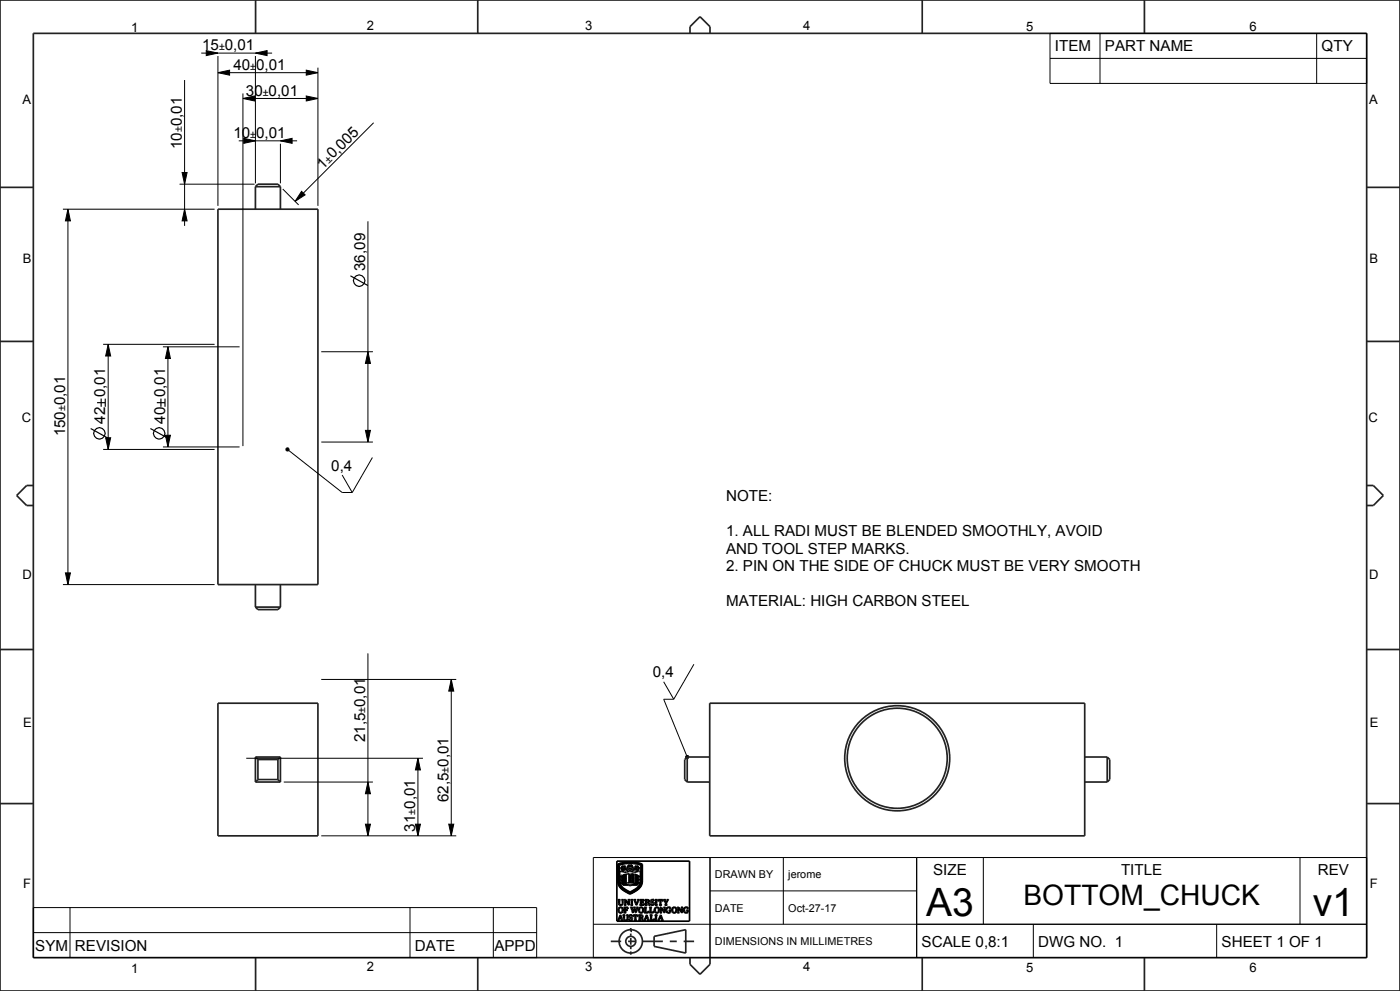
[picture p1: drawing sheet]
<svg xmlns="http://www.w3.org/2000/svg" width="420mm" height="297mm" viewBox="0 0 420 297" stroke-linecap="round" stroke-linejoin="round" font-family="sans-serif">
<g fill="none" stroke="#000" stroke-width=".51">
<path d="M185.1 258.1h21.8v18h-21.8zM185.3 259l1.5-.5 1.8-.2 2.2 .2 1.9 .5-.1 5.6-.3 1-.9 .9-2.4 1.4-1.8-.9-1.1-1-.7-1.6zM185.4 259.1l1.7-.5 2.1-.2 2 .2 1.4 .5v5.4l-.4 1.1-.9 .9-2.3 1.3-1.8-1-1.1-.9-.6-1.6zM185.6 259.2l1.5-.5 1.7-.1 2 .1 1.7 .5-.2 5.8-.8 1.2-1.9 1.2a1.1 1.1 0 0 1-1.6-.2l-1.6-1.1-.7-1.2zM185.8 259.3l1.4-.4 1.8-.1 1.8 .1 1.5 .4-.2 5.7-.9 1.2-2.1 1.3-2.2-1.3-1-1.2zM186.6 259.5l.4 .4 .5-.4-.2 .7 .3 .6-.5-.2-.6 .3 .2-.5-.5-.2 .5-.2zM186.7 259.6l.1 .4zM187.3 259.7l.1-.1-.2 .3zM188.4 259.2l.5 .1 .1 .4 .2-.4 .4-.1-.1 .6 .6 .2-.3 .3h-.5l-.3 .7-.3-.7-.7-.3 .6-.2zM188.6 259.4l.3 .3zM189.2 259.4h.3l-.3 .3zM189.5 259.9l.5 .1z"/>
<path d="M190.6 259.6l.3 .3zM191 259.9l-.5-.4v.4l.2 .3-.3 .6 .6-.2 .2 .3h.4l-.3-.5M191 259.9h.1M191 259.9l.4-.4v.6l.5 .1-.6 .2M191.4 259.6l-.2 .4zM185.4 269.6h.7l-.2 .2v1.1l.4 .3 .4-.3v-1l-.2-.3h.6l-.2 .2-.2 1.3-.5 .2-.5-.2-.1-1.3zM185.8 273.2h.1M185.9 272.1l.4-.1 .3 .3 .1 .8-.3 .4-.6-.3zM185.9 261.2l1.8 .2 1.4-.2 1.2 .2 1.8-.2v3.2l-.5 1.1-.9 .9-1.7 .9-1.9-1.1-.7-.7-.4-.9zM186.1 274.5v.1a.3 .3 0 0 1 .2 .3 .3 .3 0 0 1-.4 .3zM186.1 274.2l.9 1.6h-.8l.3-.1-.2-.5h-.5l-.2 .5 .2 .1h-.5zM186.3 260.2h.1"/>
<path d="M186.3 260.2l.3-.1zM186.3 264.5h.2zM186.3 262.6l.2 .1zM186.3 263.3l.4 .3-.2 .3-.3-.3zM186.3 262.4l.4 .2-.3 .4-.2-.3zM186.3 264.2l.4 .2-.3 .4-.2-.3zM186.7 260.6l.1-.1-.2 .3zM186.8 262.2h.2l-.1 2.9 2.1 .2 2.2-.2v-2.6l-.1 2.5-.1-2.8h.3v2.1a.68 .68 0 0 1-.1 .9 .68 .68 0 0 1-.9 0l-1.3 .2-2.2-.2zM186.8 274.2h.7l-.2 .2v1l.5 .4 .4-.4v-.9l-.3-.3h.6l-.2 .2-.2 1.3-.5 .2-.4-.2-.1-1.3zM186.9 260.5l.4-.3-.1 .2zM187.1 260.6h.1M187.1 271.9h1.3v.5l-.4-.4a.34 .34 0 0 0-.5 .3 .34 .34 0 0 0 .4 .4l.2-.3v.7l-.5-.3v.6l.2 .2h-.7l.2-.3v-1.2z"/>
<path d="M187.2 262.1l-.1 2.7zM187.3 269.6h.4l.9 1.3v-1l-.2-.3h.6l-.3 .3v1.4l-1.1-1.4v1.1l.3 .3h-.6l.2-.3v-1.1zM187.3 262l1.6 .1v.1l-.3-.1 .3 .2v.2l-.3-.1 .3 .2v.2l-.3-.1 .3 .3h-.3l.3 .3-.3-.1 .3 .2v.2l-.3-.1 .3 .2-.3 .1 .3 .3h-.3l.3 .1v.2l-.3-.1 .3 .4h-1.6zM187.4 264.1l.3 .1M187.4 264.1l.1 .1M187.4 262.8h.5zM187.4 264.4h.5zM187.4 263.9h.5zM187.4 262.5h.5zM187.4 263.6h.5zM187.4 263.1h.5zM187.4 262.2h.5z"/>
<path d="M187.5 264.2h.1M187.5 263.4h.3M187.5 260.2l.9 .8-.7-.3zM187.7 264.2h-.2M187.7 264.2h.2h-.4M187.8 263.3l-.3 .1M187.8 263.3h.1M187.8 263.3v.1M188.1 260l.4-.1zM188.7 263.5h.1M188.8 260.2l.5 .1-.4 .1zM188.8 274.3l.9-.1v.4l-.4-.3-.4 .2 .8 .7-.3 .6-.8 .1v-.5l.5 .4 .5-.3-.9-.6z"/>
<path d="M189.1 262.1l1.7-.1v2.6l-1.7 .1zM189.2 269.6h.7l-.2 .2v1.2l.2 .3h-.7l.2-.3v-1.2zM189.4 263l.9 .1zM189.4 262.2l.9 .1zM189.4 263.5l.9 .2zM189.4 262.7l.9 .1zM189.4 262.7h.1M189.4 263.8l.9 .1zM189.4 264l.9 .2zM189.4 263.8h.1M189.4 263.2l.8 .2M189.4 263.2v.1"/>
<path d="M189.4 262.4l.9 .2zM189.4 263.3l.9 .1M189.4 264.3l.9 .2zM190 274.2h1.3v.5l-.5-.4v1.4l.2 .1h-.8l.3-.1v-1.4l-.6 .4zM190.1 269.6h.7l-.2 .2 .4 1.2 .4-1.1-.2-.3h.6l-.8 1.7zM190.2 262.6h.1M190.2 264.4h.1M190.2 263.4h.1M190.3 272.5l-.5 1.1-.7-1.7h.7l-.2 .2 .3 1.1 .4-.9-.3-.4h.7l-.2 .2 .3 1.1 .1-.4M190.3 272.5h.1M190.3 272.5l.5 1.1 .7-1.7h-.6l.2 .2-.1 .6M190.4 260.2h.1l-.1 .4-.7 .4z"/>
<path d="M190.8 260.2l.3 .3zM190.8 260.2h.1M190.9 271.3h.1M190.9 262.1l.1 2.7zM190.9 260.1l.3 .3zM190.9 272.8h.1M191.1 265h.1M191.2 260.5l.3 .3zM191.3 260.4h.1M191.4 263.5l.4-.1a.25 .25 0 0 1 .1 .3 .25 .25 0 0 1-.3 .1l.1-.2zM191.4 264.4l.4-.1v.5h-.2l.1-.2zM191.4 262.6l.4-.2v.6h-.2l.1-.3z"/>
<path d="M191.4 260.1l.4 .1zM191.5 274.2l1.3 .2v.4l-.4 .2 .3 .2 .4 .7-.4-.1-.2-.6-.3-.1h-.2v.6l.3 .1h-.8l.3-.1v-1.3zM191.8 262.4h.1M191.9 269.6h1.3v.5l-.5-.4a.32 .32 0 0 0-.3 .3 .32 .32 0 0 0 .2 .4l.3-.3v.6l-.2-.2h-.3a.44 .44 0 0 0 .1 .5 .44 .44 0 0 0 .5 .1l.3-.3v.5h-1.4l.3-.5-.1-1zM192 272.1l.5-.1 .3 .3v.8l-.3 .4-.6-.4zM192 274.3l.5 .1v.5l-.5 .1zM193.3 271.9h.7l-.3 .2v1.4l.6-.1 .3-.4v.6h-1.4l.3-.2v-1.3zM193.7 271.1l-.2 .2h.7l-.2-.2M193.7 271.1v-1.3l-.2-.2 1 .1 .3 .4-.4 .3 .3 .2 .3 .7-.4-.1-.3-.7h-.4v.6M193.7 271.1h.1M193.9 269.7l.6 .1-.1 .5-.5 .1zM193.9 271.1h.1"/>
<path d="M194 274.5v.3a.24 .24 0 0 1 .1 .4 .24 .24 0 0 1-.4-.1zM194 274.2l.9 1.6h-.8l.2-.1-.1-.5h-.5l-.2 .5 .2 .1h-.5zM194.8 271.9h.7l-.2 .2v1.4l.5-.1 .3-.4a.5 .5 0 0 1-.2 .6 .5 .5 0 0 1-.6 0h-.5l.2-.4v-1.1zM194.9 274.2h.8l-.2 .2v1.4l.5-.1 .2-.4 .1 .5h-1.3l.2-.1v-1.3zM195.3 269.8l.9-.2v.5l-.4-.4-.4 .2 .8 .7-.2 .6-.8 .1v-.5l.5 .4 .4-.3-.9-.6zM196.4 274.2h.8l-.3 .2v1.3l.3 .1h-.8l.3-.1v-1.3zM196.5 269.6h.7l-.2 .2v1.2l.2 .3h-.7l.3-.2v-1.2zM196.8 272.1l.4-.1 .3 .3v.7l-.2 .5h-.4l-.3-.3zM197.5 269.6h.8a.4 .4 0 0 1 .5 .1 .4 .4 0 0 1 .1 .4l-.6-.4v1.4l.2 .2h-.7l.2-.2v-1.4l-.5 .4zM198 271.9a1.64 1.64 0 0 1 1.2 1.2l.1 .1v-1l-.3-.3h.7l-.3 .3v1.4l-1.1-1.4v1.1l.3 .3h-.6l.2-.5v-1zM198.1 274.5l.3 .7h-.5zM198.2 274.2l.8 1.6h-.7l.2-.1-.1-.5h-.5l-.2 .5 .2 .1h-.5z"/>
<path d="M199 269.6h.7l-.2 .2 .1 .3a.27 .27 0 0 0 .4 .2 .27 .27 0 0 0 .2-.4l-.2-.3h.6l-.7 1v.5l.3 .2h-.8l.3-.2v-.5zM200 272.1l1.1-.2v.5l-.4-.4-.4 .1-.3 .7 .2 .5 .4 .2 .3-.1v-.5l-.2-.1h.6l-.2 .7-.6 .1-.6-.3-.2-.6zM202 272.1l.4-.1 .3 .3 .1 .8-.4 .4-.6-.3zM203.2 271.9a1.51 1.51 0 0 1 1.3 1.2l.1-.9-.3-.3h.6l-.2 .3v1.4l-1.2-1.4 .1 1.1 .2 .3h-.6l.2-.7v-.8zM205.3 272.1l1.1-.2v.5l-.7-.4-.4 .8 .2 .5 .4 .2 .3-.1v-.5l-.3-.1h.7l-.2 .7-.6 .1-.6-.3-.2-.6z"/>
<circle cx="189" cy="260" r=".16"/>
<circle cx="186.2" cy="272.8" r=".83"/>
<circle cx="186.4" cy="263.6" r=".1"/>
<circle cx="187" cy="260.2" r=".17"/>
<circle cx="192.3" cy="272.8" r=".82"/>
<circle cx="197" cy="272.7" r=".82"/>
<circle cx="202.3" cy="272.7" r=".82"/>
</g>
<g fill="#000">
<path d="M61.9 15.2l3.5 .7-3.5 .8zM76.6 15.9l3.5-.7v1.5zM65.4 21.8l3.5-.8v1.5zM72.9 29.5l3.5-.7v1.5zM91.9 21l3.5 .8-3.5 .7zM91.9 28.8l3.5 .7-3.5 .8zM54.6 51.7h1.5l-.7 3.5zM73.1 41.5l3.5 .7-3.5 .8zM84.1 42.2l3.5-.7v1.5zM20.4 62.7l.7 3.5h-1.5zM55.4 62.7l.7 3.5h-1.5zM90.5 57.3l1 1.1-3 1.9z"/>
<path d="M32.4 103.2l.8 3.5h-1.5zM50.4 103.9l.7 3.5h-1.5zM110.4 105.4l.7 3.5h-1.5zM31.7 131.2h1.5l-.8 3.5zM49.6 130.4h1.5l-.7 3.5zM85.8 134.5l.3-.3 .5 .1 .1 .4-.1 .4-.5 .1-.3-.3zM109.6 129h1.5l-.7 3.5zM19.6 171.7h1.5l-.7 3.5zM135.4 203.6l.7 3.5h-1.5zM110.4 234.4l.7 3.5h-1.5zM125.4 227.3l.7 3.5h-1.5zM205.7 226.7l.4-.3 .4 .1 .2 .4-.2 .4-.4 .1-.4-.3z"/>
<path d="M109.6 247h1.5l-.7 3.5zM124.6 247h1.5l-.7 3.5zM134.6 247h1.5l-.7 3.5z"/>
</g>
<g fill="none" stroke="#000" stroke-width=".3">
<path d="M60.4 15.9h21.2M61.9 15.2l3.5 .7-3.5 .8zM65.4 16.8v44.9M76.6 15.9l3.5-.7v1.5zM76.6 16.8v38.1M315 10h95v15h-95zM315 17.5h95M330 10v15M395 10v15M55.4 24v43.7M65.4 21.8l3.5-.8v1.5zM65.4 21.8h30"/>
<path d="M72.9 29.5l3.5-.7v1.5zM72.9 28v105.7M72.9 29.5h22.5M91.9 21l3.5 .8-3.5 .7zM91.9 28.8l3.5 .7-3.5 .8zM95.4 20.3v41.4M112.1 36.8l-23.6 23.5M53.9 55.2h22.5M54.6 51.7h1.5l-.7 3.5zM71.6 42.2h17.5M73.1 41.5l3.5 .7-3.5 .8zM84.1 42.2l3.5-.7v1.5z"/>
<path d="M84.1 43.1v11.8M84.8 56.7l4.8 4.7M90.5 57.3l1 1.1-3 1.9zM18.9 62.7h45.5M20.4 62.7l.7 3.5h-1.5zM20.4 62.7v112.5M55.4 62.7l.7 3.5h-1.5zM110.4 66.3v66.2M30.9 103.2h33.5M32.4 103.2l.8 3.5h-1.5zM32.4 103.2v31.5M48.9 103.9h23"/>
<path d="M50.4 103.9l.7 3.5h-1.5zM50.4 103.9v30M96.4 105.4h15.5M110.4 105.4l.7 3.5h-1.5zM30.9 134.7h33.5M31.7 131.2h1.5l-.8 3.5zM48.9 133.9h23M49.6 130.4h1.5l-.7 3.5zM85.8 134.5l.3-.3 .5 .1 .1 .4-.1 .4-.5 .1-.3-.3zM86.6 135l16.1 12.6h3M96.4 132.5h15.5M109.6 129h1.5l-.7 3.5z"/>
<path d="M111.7 137.1l-6 10.5M102.7 142.4l3 5.2M18.9 175.2h45.5M19.6 171.7h1.5l-.7 3.5zM110.4 195.8v54.7M208.2 199.1l-6.1 10.5M96.4 203.6h40.5M135.4 203.6l.7 3.5h-1.5zM135.4 203.6v46.9M199.1 204.3l3 5.3M202.1 209.6h-3l6.9 16.8M73.9 227.3h53"/>
<path d="M85.1 234.4h26.8M110.4 234.4l.7 3.5h-1.5zM125.4 227.3l.7 3.5h-1.5zM125.4 227.3v23.2M205.7 226.7l.4-.3 .4 .1 .2 .4-.2 .4-.4 .1-.4-.3zM96.4 250.5h40.5M109.6 247h1.5l-.7 3.5zM124.6 247h1.5l-.7 3.5zM134.6 247h1.5l-.7 3.5zM178 257h232v30h-232zM213 257v30M235 257v20"/>
<path d="M275 257v30M295 257v20M390 257v20M10 272h151v15h-151zM10 279.5h151M21 272v15M123 272v15M148 272v15M178 277h232M213 267h62M310 277v10M365 277v10"/>
</g>
<g fill="none" stroke="#000" stroke-width=".35">
<path d="M105.1 82.7l5.3 2.9M30.3 119.5v2.4M31.6 119.5v2.4M48.3 119.5v2.4M49.5 119.5v2.4M27.2 128.4l5.2 2.9M29.1 120.7h2.5M45.1 128.4l5.3 2.9M47.1 120.7h2.4"/>
<circle cx="107.8" cy="84.2" r="1.72"/>
<circle cx="29.8" cy="129.9" r="1.72"/>
<circle cx="47.8" cy="129.9" r="1.72"/>
</g>
<g fill="none" stroke="#222226" stroke-width=".51">
<path d="M0 0h420v297h-420zM10 10h400v277h-400zM76.7 0v10M143.3 0v10M207 10v-2l3-3 3 3v2M276.7 0v10M343.3 0v10M0 56.2h10M76.6 55.9v6.8M76.6 55.9l.8-.7h6l.7 .7M76.6 55.9h7.5M84.1 55.9v6.8"/>
<path d="M410 56.2h10M65.4 62.7h30v112.5h-30zM0 102.3h10M410 102.3h10M10 145.5h-2l-3 3 3 3h2M410 145.5h2l3 3-3 3h-2M76.6 175.2v6.7M84.1 175.2v6.7M0 194.7h10M76.6 181.9l.8 .8h6l.7-.8M76.6 181.9h7.5M410 194.7h10"/>
<path d="M65.4 210.8h30v39.7h-30zM212.9 210.8h112.5v39.7h-112.5zM76.6 226.9v7.5M76.6 234.4h7.5M76.6 226.9h7.5M76.6 226.9l.8 .7M77.4 233.6h6M77.4 227.6h6M77.4 227.6v6M77.4 233.6l-.8 .8M83.4 233.6l.7 .8M83.4 227.6v6"/>
<path d="M84.1 226.9v7.5M84.1 226.9l-.7 .7M206.2 234.4h6.7M206.2 226.9h6.7M206.2 226.9l-.8 .7v6l.8 .8M206.2 226.9v7.5M325.4 234.4h6.8M325.4 226.9h6.8M332.2 226.9l.7 .7v6l-.7 .8M332.2 226.9v7.5M0 240.8h10M410 240.8h10"/>
<path d="M189.2 279.1h.1M189.2 278.1v1M189.2 279.8v.7M76.7 287v10M143.3 287v10M183.2 282.1h3.2M188.4 282.1h2.1M189.2 281.1v2M189.2 283.8v.7M189.2 285.1v1M192.6 282.1h6.3M196.2 280.6l9.5-2v7l-9.5-2z"/>
<path d="M200.9 282.1h2.1M205.1 282.1h3.1M207 287v2l3 3 3-3v-2M276.7 287v10M343.3 287v10"/>
<circle cx="189.2" cy="282.1" r="3.5"/>
<circle cx="189.2" cy="282.1" r="1.5"/>
</g>
<!-- layer: 02___PRT_ALL_AXES -->
<g fill="none" stroke="#222226" stroke-width=".51">
<circle cx="269.2" cy="227.2" r="15.8"/>
<circle cx="269.2" cy="227.2" r="15"/>
</g>
<g font-size="11.7">
<text x="277.8" y="274.5">A3</text>
<text x="393.8" y="274.4">v1</text>
</g>
<text font-size="8.5" x="307.1" y="271.3">BOTTOM_CHUCK</text>
<g font-size="4.6">
<text x="60.6" y="15">15</text>
<text x="67.5" y="15">0,01</text>
<text x="316.5" y="15.3">ITEM</text>
<text x="331.5" y="15.3">PART NAME</text>
<text x="396.5" y="15.3">QTY</text>
<text x="70" y="20.9">40</text>
<text x="76.8" y="20.9">0,01</text>
<text x="73.8" y="28.6">30</text>
<text x="80.6" y="28.6">0,01</text>
<text x="54.5" y="37.9" transform="rotate(-90 54.5 37.9)">0,01</text>
<text x="70" y="41.3">10</text>
<text x="76.8" y="41.3">0,01</text>
<text x="54.5" y="44.7" transform="rotate(-90 54.5 44.7)">10</text>
<text x="99.8" y="47.8" transform="rotate(-45 99.8 47.8)">0,005</text>
<text x="96.8" y="50.8" transform="rotate(-45 96.8 50.8)">1</text>
<text x="109.5" y="81.2" transform="rotate(-90 109.5 81.2)">36,09</text>
<text x="31.6" y="119" transform="rotate(-90 31.6 119)">0,01</text>
<text x="49.5" y="119" transform="rotate(-90 49.5 119)">0,01</text>
<text x="19.5" y="121.5" transform="rotate(-90 19.5 121.5)">0,01</text>
<text x="19.5" y="130.8" transform="rotate(-90 19.5 130.8)">150</text>
<text x="31.6" y="127" transform="rotate(-90 31.6 127)">42</text>
<text x="49.5" y="127" transform="rotate(-90 49.5 127)">40</text>
<text x="99.4" y="141">0,4</text>
<text x="217.8" y="150.2">NOTE:</text>
<text x="217.8" y="160.7">1. ALL RADI MUST BE BLENDED SMOOTHLY, AVOID</text>
<text x="217.8" y="165.9">AND TOOL STEP MARKS.</text>
<text x="217.8" y="171.2">2. PIN ON THE SIDE OF CHUCK MUST BE VERY SMOOTH</text>
<text x="217.8" y="181.7">MATERIAL: HIGH CARBON STEEL</text>
<text x="195.8" y="203">0,4</text>
<text x="109.5" y="211.9" transform="rotate(-90 109.5 211.9)">0,01</text>
<text x="109.5" y="222.5" transform="rotate(-90 109.5 222.5)">21,5</text>
<text x="134.5" y="229.8" transform="rotate(-90 134.5 229.8)">0,01</text>
<text x="124.5" y="242.4" transform="rotate(-90 124.5 242.4)">0,01</text>
<text x="134.5" y="240.4" transform="rotate(-90 134.5 240.4)">62,5</text>
<text x="124.5" y="249.2" transform="rotate(-90 124.5 249.2)">31</text>
<text x="279.9" y="262.3">SIZE</text>
<text x="336.3" y="262.3">TITLE</text>
<text x="395.3" y="262.3">REV</text>
<text x="10.6" y="285">SYM</text>
<text x="22.5" y="285">REVISION</text>
<text x="124.5" y="285">DATE</text>
<text x="148.3" y="285">APPD</text>
<text x="276.5" y="283.8">SCALE 0,8:1</text>
<text x="311.5" y="283.8">DWG NO. 1</text>
<text x="366.5" y="283.8">SHEET 1 OF 1</text>
</g>
<g font-size="3.9">
<text x="39.4" y="9.7">1</text>
<text x="110.1" y="9.1">2</text>
<text x="175.6" y="9.1">3</text>
<text x="240.9" y="9">4</text>
<text x="307.8" y="9.3">5</text>
<text x="374.8" y="9.3">6</text>
<text x="6.8" y="31.1">A</text>
<text x="410.8" y="31.1">A</text>
<text x="6.8" y="78.9">B</text>
<text x="410.8" y="78.9">B</text>
<text x="6.6" y="126.5">C</text>
<text x="410.6" y="126.5">C</text>
<text x="6.8" y="173.5">D</text>
<text x="410.8" y="173.5">D</text>
<text x="6.9" y="217.9">E</text>
<text x="410.9" y="217.9">E</text>
<text x="7" y="266.3">F</text>
<text x="411" y="266.3">F</text>
<text x="39.4" y="291.7">1</text>
<text x="110.1" y="291.1">2</text>
<text x="175.6" y="291.1">3</text>
<text x="240.9" y="291">4</text>
<text x="307.8" y="291.3">5</text>
<text x="374.8" y="291.3">6</text>
</g>
<g font-size="3.3">
<text x="214.5" y="263.3">DRAWN BY</text>
<text x="236.5" y="263.3">jerome</text>
<text x="214.5" y="273.3">DATE</text>
<text x="236.5" y="273.3">Oct-27-17</text>
<text x="214.5" y="283.3">DIMENSIONS IN MILLIMETRES</text>
</g>
<g font-size="3.2">
<text x="65.7" y="15">±</text>
<text x="75.1" y="20.9">±</text>
<text x="78.8" y="28.6">±</text>
<text x="54.5" y="39.6" transform="rotate(-90 54.5 39.6)">±</text>
<text x="75.1" y="41.3">±</text>
<text x="98.6" y="49" transform="rotate(-45 98.6 49)">±</text>
<text x="19.5" y="123.2" transform="rotate(-90 19.5 123.2)">±</text>
<text x="109.5" y="213.6" transform="rotate(-90 109.5 213.6)">±</text>
<text x="134.5" y="231.5" transform="rotate(-90 134.5 231.5)">±</text>
<text x="124.5" y="244.2" transform="rotate(-90 124.5 244.2)">±</text>
</g>
</svg>
